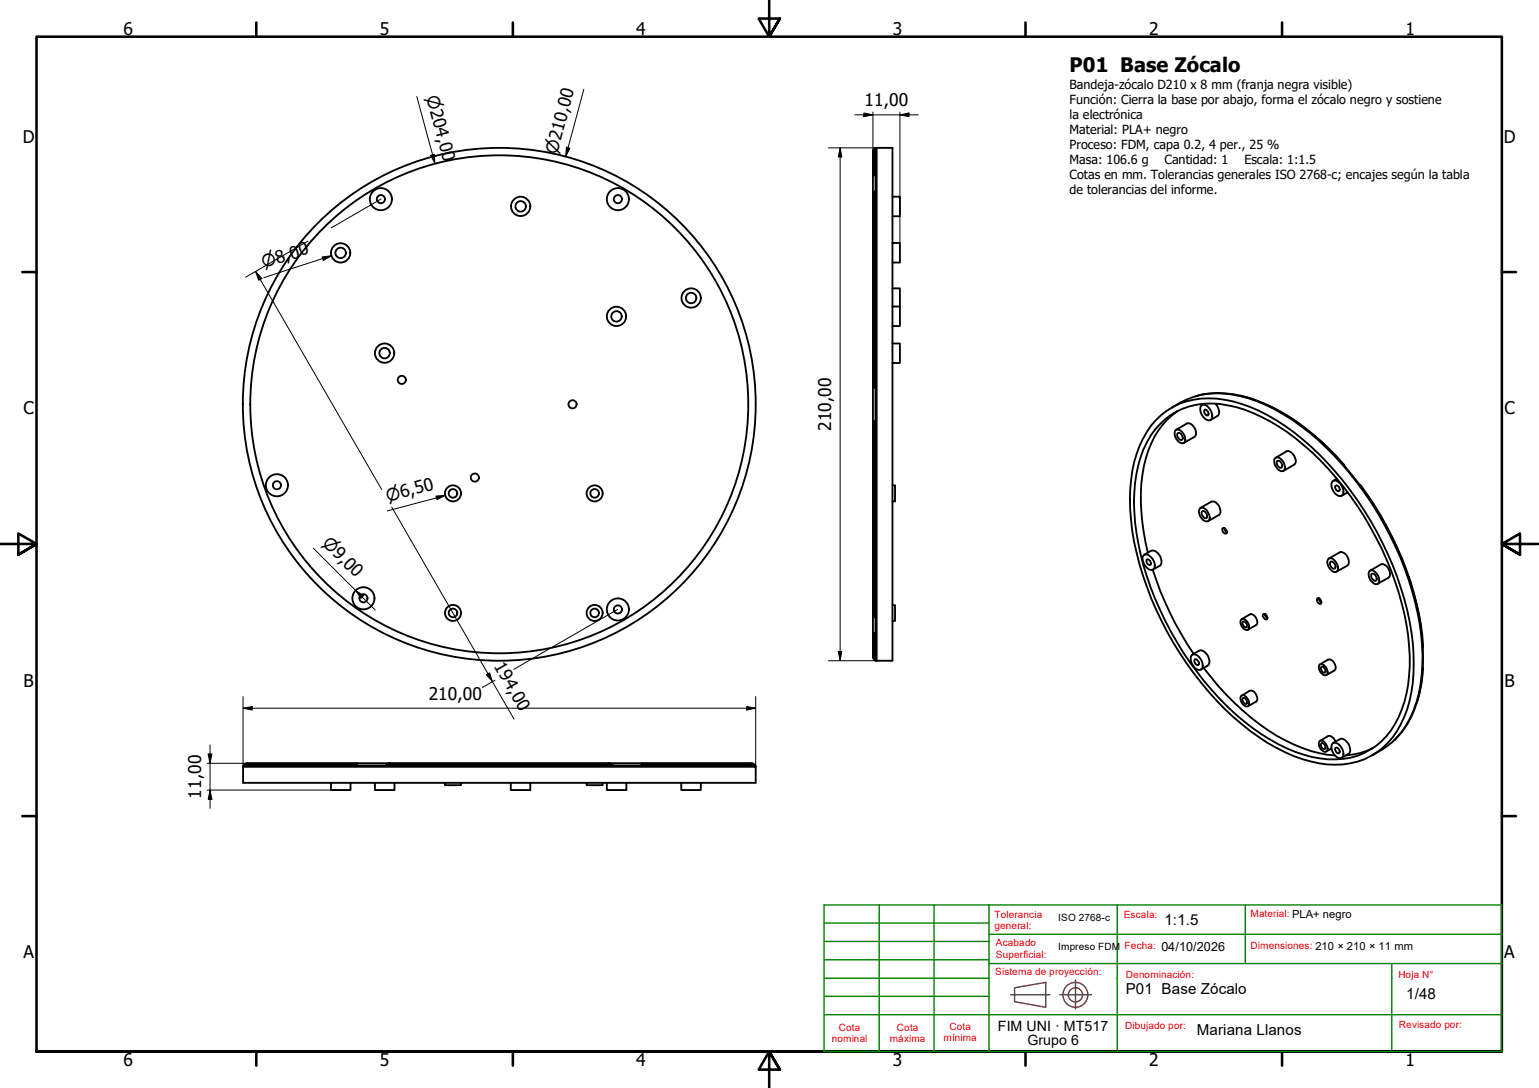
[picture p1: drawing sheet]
<svg xmlns="http://www.w3.org/2000/svg" width="420mm" height="297mm" viewBox="0 0 420 297" stroke-linecap="round" stroke-linejoin="round" font-family="sans-serif">
<!-- layer: Visible (ISO) -->
<g fill="none" stroke="#000" stroke-width=".51">
<path d="M238.3 53.5v51.5M238.4 47.9l.6-.2v4.5a1.39 1.39 0 0 0-.7 1.3zM238.4 41v6.9M238.4 53v52.3M238.4 41l-.1 7.1M238.6 40.7v7.1M238.6 52.5v53.1M239 40.4l-.6 .6M239 40.4h4.6v140h-4.3M239 40.4v7.3M239 52.2v53.7M239.3 40.4v140"/>
<path d="M243.6 53.7h2.1v5.3h-2.1M243.6 66.3h2.1v5.4h-2.1M243.6 78.7h2.1v5M243.6 83.7h2.1v5.3h-2.1M243.6 93.8h2.1v5.3h-2.1M238.3 105l.3 .6 .4 .3v9l-.4 .2-.3 .7zM238.3 115.8v51.4M238.4 115.4v52.4M238.6 115.1v53.2M239 114.9v53.7M315.6 114.7a20 20 0 0 1 18.7-5.6 48.3 48.3 0 0 1 23.5 12.7 90.1 90.1 0 0 1 27.5 50.7 45.3 45.3 0 0 1-2 23.3 20 20 0 0 1-23.2 12.6 45.9 45.9 0 0 1-21.1-10.7 89.2 89.2 0 0 1-29.9-52.7 45.3 45.3 0 0 1 2-23.2 24.9 24.9 0 0 1 4.5-7.1zM316.7 115.8a19.4 19.4 0 0 1 18.5-5.1 45.6 45.6 0 0 1 20.7 10.8 87.3 87.3 0 0 1 28.5 52 42.3 42.3 0 0 1-2.6 22.3 19.3 19.3 0 0 1-21.4 11.3 46.4 46.4 0 0 1-23-12 87.4 87.4 0 0 1-27.1-49.6 44.5 44.5 0 0 1 1.9-22.8 20.6 20.6 0 0 1 4.5-6.9z"/>
<path d="M319.8 111.3a21.8 21.8 0 0 1 18.7-3.2 49.4 49.4 0 0 1 21.2 11.8 90 90 0 0 1 28.3 53.4 39.3 39.3 0 0 1-4 24.5 21.4 21.4 0 0 1-9.4 8.4M320.9 117.5a1.84 1.84 0 0 1 2.4 1.4 1.63 1.63 0 0 1-.3 2.1 2.58 2.58 0 0 1-2.1-3.5zM321.1 117.3l2.9-1.7a2.27 2.27 0 0 1 2.5 2.4l-.1 1-.3 .2-2.9 1.8M321.5 118.3a1.19 1.19 0 0 1 1.2 .5 1.19 1.19 0 0 1-.1 1.3 1.35 1.35 0 0 1-1.1-1.8zM321.6 112.2a22.9 22.9 0 0 0-9.3 15 53.9 53.9 0 0 0 1.1 23.7M326.3 108.2a25.7 25.7 0 0 1 17.6 1.5 62.2 62.2 0 0 1 23.1 17.4M327.9 110.8a1.69 1.69 0 0 1 2.5 1 2.09 2.09 0 0 1 0 2.9 2.92 2.92 0 0 1-2.5-3.9zM328.8 110.2l-.6 .4M328.9 111.9a.99 .99 0 0 1 .9 .5 .99 .99 0 0 1-.1 1.1 1.13 1.13 0 0 1-.8-1.6zM331.9 110.2l.3 .5a2.05 2.05 0 0 1 .2 2.9l-1.9 1.1M338.6 108a48 48 0 0 1 20 10.7 60 60 0 0 1 8.4 8.4M243.6 132.5h.7v4.4h-.7"/>
<path d="M327.6 138.8a1.77 1.77 0 0 1 2.3 1.4 1.48 1.48 0 0 1-.3 2.2 2.59 2.59 0 0 1-2-3.6zM327.7 138.7l3-1.7a2.41 2.41 0 0 1 2.1 3.6l-3 1.7M328.2 139.6a1.19 1.19 0 0 1 1.1 .6 1.19 1.19 0 0 1 0 1.3 1.35 1.35 0 0 1-1.1-1.9zM348.1 125.1a1.46 1.46 0 0 1 2.1 .7 2.58 2.58 0 0 1 .3 2.6 1.38 1.38 0 0 1-2-.8 2.28 2.28 0 0 1-.4-2.5zM348.3 125l2.9-1.8a2.35 2.35 0 0 1 2.6 2.4v.6l-.5 .7-2.9 1.7M348.7 125.8a1.21 1.21 0 0 1 1.1 .6 1.21 1.21 0 0 1 0 1.3 1.29 1.29 0 0 1-1.1-1.9zM363.7 131.5a1.71 1.71 0 0 1 2.5 1 2 2 0 0 1 0 2.9 2.58 2.58 0 0 1-2.7-2.4v-.7zM364.5 132.8l.2-.2a.93 .93 0 0 1 .9 .5 .93 .93 0 0 1-.1 1 1.11 1.11 0 0 1-1-1.3zM365 130.7l-1.1 .6M367 127.1l4.3 5.3M367.9 134.4l-1.6 1M371.3 132.4a86.9 86.9 0 0 1 17 41.1l.1 3.2"/>
<path d="M371.3 132.4a88.3 88.3 0 0 1 16.9 41.4l.2 2.9M312.2 151.6a1.37 1.37 0 0 1 2.1 .5 2.75 2.75 0 0 1 .7 3.2 1.33 1.33 0 0 1-2.1-.5l-.4-.5a2.48 2.48 0 0 1-.3-2.7zM312.4 151.4l1.9-1a2.78 2.78 0 0 1 2.8 3.4l-.5 .7-1.8 1M313.1 152.7a.99 .99 0 0 1 .9 .5 .99 .99 0 0 1-.1 1.1 1.09 1.09 0 0 1-.8-1.6zM314.7 155.6a90.1 90.1 0 0 0 11.2 22.9M333.8 144.2a1.07 1.07 0 0 1 1.1 1.4 .94 .94 0 0 1-1-.3 .94 .94 0 0 1-.1-1.1zM334.3 144.1v.4l.7 .8M334.3 144.2l.7 1.1M362.6 152.6a1.77 1.77 0 0 1 2.4 1.4 1.26 1.26 0 0 1 .4 1.3 1.26 1.26 0 0 1-1.1 .9 2.76 2.76 0 0 1-1.7-3.6zM362.8 152.5l3-1.7a2.27 2.27 0 0 1 2.4 2.3v.6l-.3 .7-3 1.7M363.2 153.4a1.19 1.19 0 0 1 1.2 .6 1.19 1.19 0 0 1 0 1.2 1.29 1.29 0 0 1-1.2-1.8zM373.9 155.9a1.38 1.38 0 0 1 2 .8 2.35 2.35 0 0 1 .4 2.6 1.84 1.84 0 0 1-2.4-1.4 2.13 2.13 0 0 1 0-2z"/>
<path d="M374 155.8l3-1.7a2.27 2.27 0 0 1 2.5 2.3v.6l-.4 .7-3 1.7M374.5 156.7a1.19 1.19 0 0 1 1.1 .6 1.19 1.19 0 0 1 0 1.2 1.29 1.29 0 0 1-1.1-1.8zM238.3 167.2a1.39 1.39 0 0 0 .7 1.4v4.4l-.7-.4zM238.3 172.6l.1 7.2M238.4 179.8l.6 .5 .3 .1M238.4 172.8v7M238.6 173v7.1M239 173v7.3M243.6 165.2h.7v4.3h-.7M325.3 178.9a1.71 1.71 0 0 1 2.5 1 2.09 2.09 0 0 1 0 3 2.92 2.92 0 0 1-2.5-4zM325.5 178.7l1.8-1a2.39 2.39 0 0 1 2.8 2.2 1.55 1.55 0 0 1-.4 1.8l-1.8 1.1M338.9 169.1a1.38 1.38 0 0 1 1.8 1 1.19 1.19 0 0 1-.3 1.9 2.06 2.06 0 0 1-1.5-2.9z"/>
<path d="M339 169l2.2-1.2a1.88 1.88 0 0 1 2 1.7l.1 .5-.4 .7-2.2 1.2M339.3 169.8a.95 .95 0 0 1 1 .4 .95 .95 0 0 1-.1 1.1h-.2a1.18 1.18 0 0 1-.7-1.5zM344.7 167.8l.2-.2a.93 .93 0 0 1 1 .5 .93 .93 0 0 1-.1 1 1.21 1.21 0 0 1-1.1-1.3zM345.3 167.6v.3l.7 .9M345.4 167.6l.6 1.1M359.7 163.3a.99 .99 0 0 1 .9 .5 .99 .99 0 0 1-.1 1.1 1.09 1.09 0 0 1-.8-1.6zM360 163.3l.2 .7 .5 .5M360.2 163.4l.5 1.1M388.4 176.7v5.7M326.2 180a.99 .99 0 0 1 .9 .5 .99 .99 0 0 1-.1 1.1 1.13 1.13 0 0 1-.8-1.6zM328.6 182.4a69.6 69.6 0 0 0 22.2 19.7 33.2 33.2 0 0 0 13.6 4.1M338.9 189.9a1.81 1.81 0 0 1 2.1 1.7 .92 .92 0 0 1-.6 1.3 2.14 2.14 0 0 1-1.5-3z"/>
<path d="M339 189.9l2.2-1.3a1.97 1.97 0 0 1 1.7 3l-2.2 1.2M339.3 190.7a.95 .95 0 0 1 1 .4 .95 .95 0 0 1-.1 1.1l-.5-.2a1.23 1.23 0 0 1-.4-1.3zM360.3 181.4a1.82 1.82 0 0 1 2.1 1.6 .96 .96 0 0 1-.6 1.4 2.14 2.14 0 0 1-1.5-3zM360.4 181.3l2.2-1.2a1.97 1.97 0 0 1 1.7 3l-2.2 1.2M360.8 182a1.12 1.12 0 0 1 .8 1.7 1.12 1.12 0 0 1-.8-1.7zM388.4 182.4h.1a37 37 0 0 1-1.6 9.2M388.4 182.4a28.7 28.7 0 0 1-7.6 19.6l-.2 .1M66.4 209.3h139.9v4.4h-139.9zM66.5 209h31M66.8 208.6h30.7M67.1 208.5h30.2M90.4 213.7v2h5.3v-2"/>
<path d="M97.3 208.4h9.3l-.9 .2-.4 .4h-7.8zM97.3 208.4h-29.7a1.37 1.37 0 0 0-1.2 .9M102.4 213.7v2h5.3v-2M105.3 209h62M105.7 208.6h61.3M106.1 208.5h60.5M106.6 208.4h59.5M121.5 213.7v.7h4.4v-.7M139.4 213.7v2h5.4v-2M160.1 213.7v.7h4.4v-.7M165.7 213.7v2h5.3v-2M166.1 208.4h9.3l-.3 .6h-7.7l-.4-.4z"/>
<path d="M175.1 209h31M175.2 208.6h30.7M175.3 208.5h30.2M175.4 208.4h29.7a1.37 1.37 0 0 1 1.2 .9M186 213.7v2h5.3v-2M360.3 202.3a1.82 1.82 0 0 1 2.1 1.6 .96 .96 0 0 1-.6 1.4 2.14 2.14 0 0 1-1.5-3zM360.4 202.2l2.2-1.2a1.87 1.87 0 0 1 2 1.5M360.8 202.9a1.08 1.08 0 0 1 .8 1.6 1.05 1.05 0 0 1-.8-1.6zM363.5 204.4l-1.4 .8M363.7 203.1a1.71 1.71 0 0 1 2.5 1 2 2 0 0 1 0 2.8 2.58 2.58 0 0 1-2.7-2.4v-1.1zM363.9 202.9l1.9-1.1a2.37 2.37 0 0 1 2.7 2.3 1.34 1.34 0 0 1-.4 1.8l-1.8 1M364.5 204.3l.2-.2a.95 .95 0 0 1 .9 .5 .95 .95 0 0 1-.1 1.1 1.11 1.11 0 0 1-1-1.4z"/>
<path d="M374.7 204.3a18.4 18.4 0 0 1-7.2 1.9"/>
<circle cx="104" cy="54.4" r="3"/>
<circle cx="104" cy="54.4" r="1.11"/>
<circle cx="142.1" cy="56.3" r="2.64"/>
<circle cx="142.1" cy="56.3" r="1.43"/>
<circle cx="168.7" cy="54.4" r="3"/>
<circle cx="168.7" cy="54.4" r="1.11"/>
<circle cx="93" cy="69" r="2.64"/>
<circle cx="93" cy="69" r="1.43"/>
<circle cx="105" cy="96.4" r="2.64"/>
<circle cx="105" cy="96.4" r="1.43"/>
<circle cx="168.3" cy="86.4" r="2.64"/>
<circle cx="168.3" cy="86.4" r="1.43"/>
<circle cx="188.7" cy="81.4" r="2.64"/>
<circle cx="188.7" cy="81.4" r="1.43"/>
<circle cx="109.7" cy="103.7" r="1.11"/>
<circle cx="136.3" cy="110.4" r="68"/>
<circle cx="136.3" cy="110.4" r="70"/>
<circle cx="156.3" cy="110.4" r="1.11"/>
<circle cx="75.6" cy="132.5" r="3"/>
<circle cx="75.6" cy="132.5" r="1.11"/>
<circle cx="123.7" cy="134.7" r="2.19"/>
<circle cx="123.7" cy="134.7" r="1.17"/>
<circle cx="129.6" cy="130.4" r="1.11"/>
<circle cx="162.3" cy="134.7" r="2.19"/>
<circle cx="162.3" cy="134.7" r="1.17"/>
<circle cx="99.2" cy="163.3" r="3"/>
<circle cx="99.2" cy="163.3" r="1.11"/>
<circle cx="123.7" cy="167.3" r="2.19"/>
<circle cx="123.7" cy="167.3" r="1.17"/>
<circle cx="162.3" cy="167.3" r="2.19"/>
<circle cx="162.3" cy="167.3" r="1.17"/>
<circle cx="168.7" cy="166.4" r="3"/>
<circle cx="168.7" cy="166.4" r="1.11"/>
</g>
<circle cx="328.4" cy="107.7" r=".25" fill="#000"/>
<!-- layer: Borde (ISO) -->
<g fill="none" stroke="#000" stroke-width=".7">
<path d="M70 6.1v3.9M140 6.1v3.9M210 0v10l-2.9-4.9h5.8l-2.9 4.9 2.9-4.9M280 6.1v3.9M350 6.1v3.9M6.1 74.3h3.9M410 74.3h3.9M0 148.5h10l-5-2.8v5.7l5-2.9-5 2.9M420 148.5h-10l5-2.8v5.7l-5-2.9 5 2.9M6.1 222.8h3.9M410 222.8h3.9M10 287.1v-277.1h400v277.1h-400h400"/>
<path d="M70 287.1v3.8M140 287.1v3.8M212.9 292l-2.9-4.9 2.9 4.9h-5.8l2.9-4.9v9.9M280 287.1v3.8M350 287.1v3.8"/>
</g>
<g fill="none" stroke="#800040" stroke-width=".38">
<path d="M276 271.6h10.6M277 269.7l8.5-1.5v6.8l-8.5-1.5zM289.4 271.6h8.6M293.6 267.6v7.8"/>
<circle cx="293.6" cy="271.6" r="3.4"/>
<circle cx="293.6" cy="271.6" r="1.94"/>
</g>
<g fill="none" stroke="#008000" stroke-width=".38">
<path d="M225 257h45M225 252h45M240 247.1v40h30M255 247.1v40M270 247.1h35v40M270 255.1h140M305 247.1h35M225 277h185M225 272h45M225 267.1h45M225 262.1h45M270 263.1h140"/>
<path d="M340 263.1v-16h70v40h-140M380 263.1v24M225 287.1v-40h45v40"/>
</g>
<path d="M225 287.1h15" fill="none" stroke="#008000" stroke-width=".51"/>
<!-- layer: Cota (ISO) -->
<g fill="none" stroke="#000" stroke-width=".27">
<path d="M113.8 26.3l4.9 18.4M159.4 24.4l-5 18.4M233.4 31.4h17.3M235.8 30.8l2.5 .6-2.5 .5zM238.3 30.6v10.8M245.7 31.4l2.5-.6v1.1zM245.7 30.6v35.7M104 54.3l-13.6 7.9M117.6 42.4l1-.3 .1 2.6zM154.6 40.2l1 .3-1.2 2.3zM226.2 40.4h13.1M229.4 40.4l.4 2.4h-.9z"/>
<path d="M229.4 40.4v140M69.8 74.1l1.7 2-.9 .4zM69.8 74.1l34.4 59.6M84.1 65.8l-17 9.9M87.9 70.2l2.6-.4-2.2 1.3zM90.5 69.8l-18.5 6M106.9 138.4l33.4 57.9M119 135.4l2.6-.2-2.3 1.2zM121.6 135.2l-15.9 4.3M85.5 149.7l16.9 16.8M97.1 161.2l2.2 1.4-.7 .8zM168.7 166.4l-28.4 16.3"/>
<path d="M228.9 177.8h.9l-.4 2.6zM66.4 193.3l2.4-.4v1zM66.4 193.3h139.9M66.4 190.2v19.1M132.8 184.2l.9-.5 .7 2.4zM135.1 185.7l-3.4 2M203.8 192.9l2.5 .4-2.5 .6zM206.3 190.2v19.1M226.2 180.4h13.1M56.6 215.7h39.1M56.6 208.4h148.5M56.8 205.9h1l-.5 2.5z"/>
<path d="M57.3 215.7l.5 2.5h-1zM57.3 203.4v17.3"/>
</g>
<g fill="#000">
<path d="M235.8 30.8l2.5 .6-2.5 .5zM245.7 31.4l2.5-.6v1.1zM117.6 42.4l1-.3 .1 2.6zM154.6 40.2l1 .3-1.2 2.3zM229.4 40.4l.4 2.4h-.9zM69.8 74.1l1.7 2-.9 .4zM87.9 70.2l2.6-.4-2.2 1.3zM119 135.4l2.6-.2-2.3 1.2zM97.1 161.2l2.2 1.4-.7 .8zM228.9 177.8h.9l-.4 2.6zM66.4 193.3l2.4-.4v1zM132.8 184.2l.9-.5 .7 2.4z"/>
<path d="M203.8 192.9l2.5 .4-2.5 .6zM56.8 205.9h1l-.5 2.5zM57.3 215.7l.5 2.5h-1z"/>
</g>
<text font-size="5.5" x="292" y="19.5">P01 Base Zócalo</text>
<g font-size="4.8">
<text x="33.7" y="9.6">6</text>
<text x="103.7" y="9.6">5</text>
<text x="173.7" y="9.6">4</text>
<text x="243.7" y="9.6">3</text>
<text x="313.7" y="9.6">2</text>
<text x="383.7" y="9.6">1</text>
<text x="236" y="29">11,00</text>
<text x="6.2" y="38.9">D</text>
<text x="410.5" y="38.9">D</text>
<text x="6.4" y="113.1">C</text>
<text x="410.7" y="113.1">C</text>
<text x="226.9" y="117.7" transform="rotate(-90 226.9 117.7)">210,00</text>
<text x="134.7" y="181.8" transform="rotate(60 134.7 181.8)">194,00</text>
<text x="6.4" y="187.4">B</text>
<text x="117" y="191">210,00</text>
<text x="410.7" y="187.4">B</text>
<text x="54.9" y="218" transform="rotate(-90 54.9 218)">11,00</text>
<text x="6.4" y="261.7">A</text>
<text x="410.7" y="261.7">A</text>
<text x="33.7" y="290.9">6</text>
<text x="103.7" y="290.9">5</text>
<text x="173.7" y="290.9">4</text>
<text x="243.7" y="290.9">3</text>
<text x="313.7" y="290.9">2</text>
<text x="383.7" y="290.9">1</text>
</g>
<g font-size="4.6">
<text x="116.3" y="26.4" transform="rotate(75 116.3 26.4)">⌀204,00</text>
<text x="152.1" y="42.4" transform="rotate(-75 152.1 42.4)">⌀210,00</text>
<text x="72" y="73.3" transform="rotate(-18 72 73.3)">⌀8,00</text>
<text x="105.9" y="137" transform="rotate(-15 105.9 137)">⌀6,50</text>
<text x="87.8" y="148.4" transform="rotate(45 87.8 148.4)">⌀9,00</text>
</g>
<g font-size="4.1">
<text x="317.9" y="252.7">1:1.5</text>
<text x="307.3" y="271.4">P01 Base Zócalo</text>
<text x="383.9" y="272.8">1/48</text>
<text x="326.7" y="282.6">Mariana Llanos</text>
</g>
<g font-size="3.9">
<text x="272.4" y="281.4">FIM UNI · MT517</text>
<text x="280.5" y="285.3">Grupo 6</text>
</g>
<g font-size="3.4">
<text x="292" y="24.2">Bandeja-zócalo D210 x 8 mm (franja negra visible)</text>
<text x="292" y="28.4">Función: Cierra la base por abajo, forma el zócalo negro y sostiene</text>
<text x="292" y="32.5">la electrónica</text>
<text x="292" y="36.6">Material: PLA+ negro</text>
<text x="292" y="40.7">Proceso: FDM, capa 0.2, 4 per., 25 %</text>
<text x="292" y="44.8">Masa: 106.6 g</text>
<text x="317.9" y="44.8">Cantidad: 1</text>
<text x="339.7" y="44.8">Escala: 1:1.5</text>
<text x="292" y="48.9">Cotas en mm. Tolerancias generales ISO 2768-c; encajes según la tabla</text>
<text x="292" y="53.1">de tolerancias del informe.</text>
<text x="317.1" y="259.7">04/10/2026</text>
</g>
<g font-size="2.7" fill="#f00">
<text x="271.5" y="250.5">Tolerancia</text>
<text x="306.8" y="250.7">Escala:</text>
<text x="341.4" y="250.4">Material: PLA+ negro</text>
<text x="271.5" y="253.7">general:</text>
<text x="271.9" y="258.4">Acabado</text>
<text x="271.9" y="261.5">Superficial:</text>
<text x="307" y="259.1">Fecha:</text>
<text x="341.4" y="259">Dimensiones: 210 × 210 × 11 mm</text>
<text x="271.7" y="266.3">Sistema de proyección:</text>
<text x="307.3" y="267.1">Denominación:</text>
<text x="381.8" y="267.1">Hoja N°</text>
<text x="229" y="281.5">Cota</text>
<text x="244.9" y="281.5">Cota</text>
<text x="259.2" y="281.1">Cota</text>
<text x="307.1" y="281">Dibujado por:</text>
<text x="381.9" y="280.7">Revisado por:</text>
<text x="227.1" y="284.6">nominal</text>
<text x="243" y="284.6">máxima</text>
<text x="257.6" y="284.3">mínima</text>
</g>
<g font-size="2.7">
<text x="288.9" y="251.4">ISO 2768-c</text>
<text x="288.9" y="259.3">Impreso FDM</text>
</g>
</svg>
